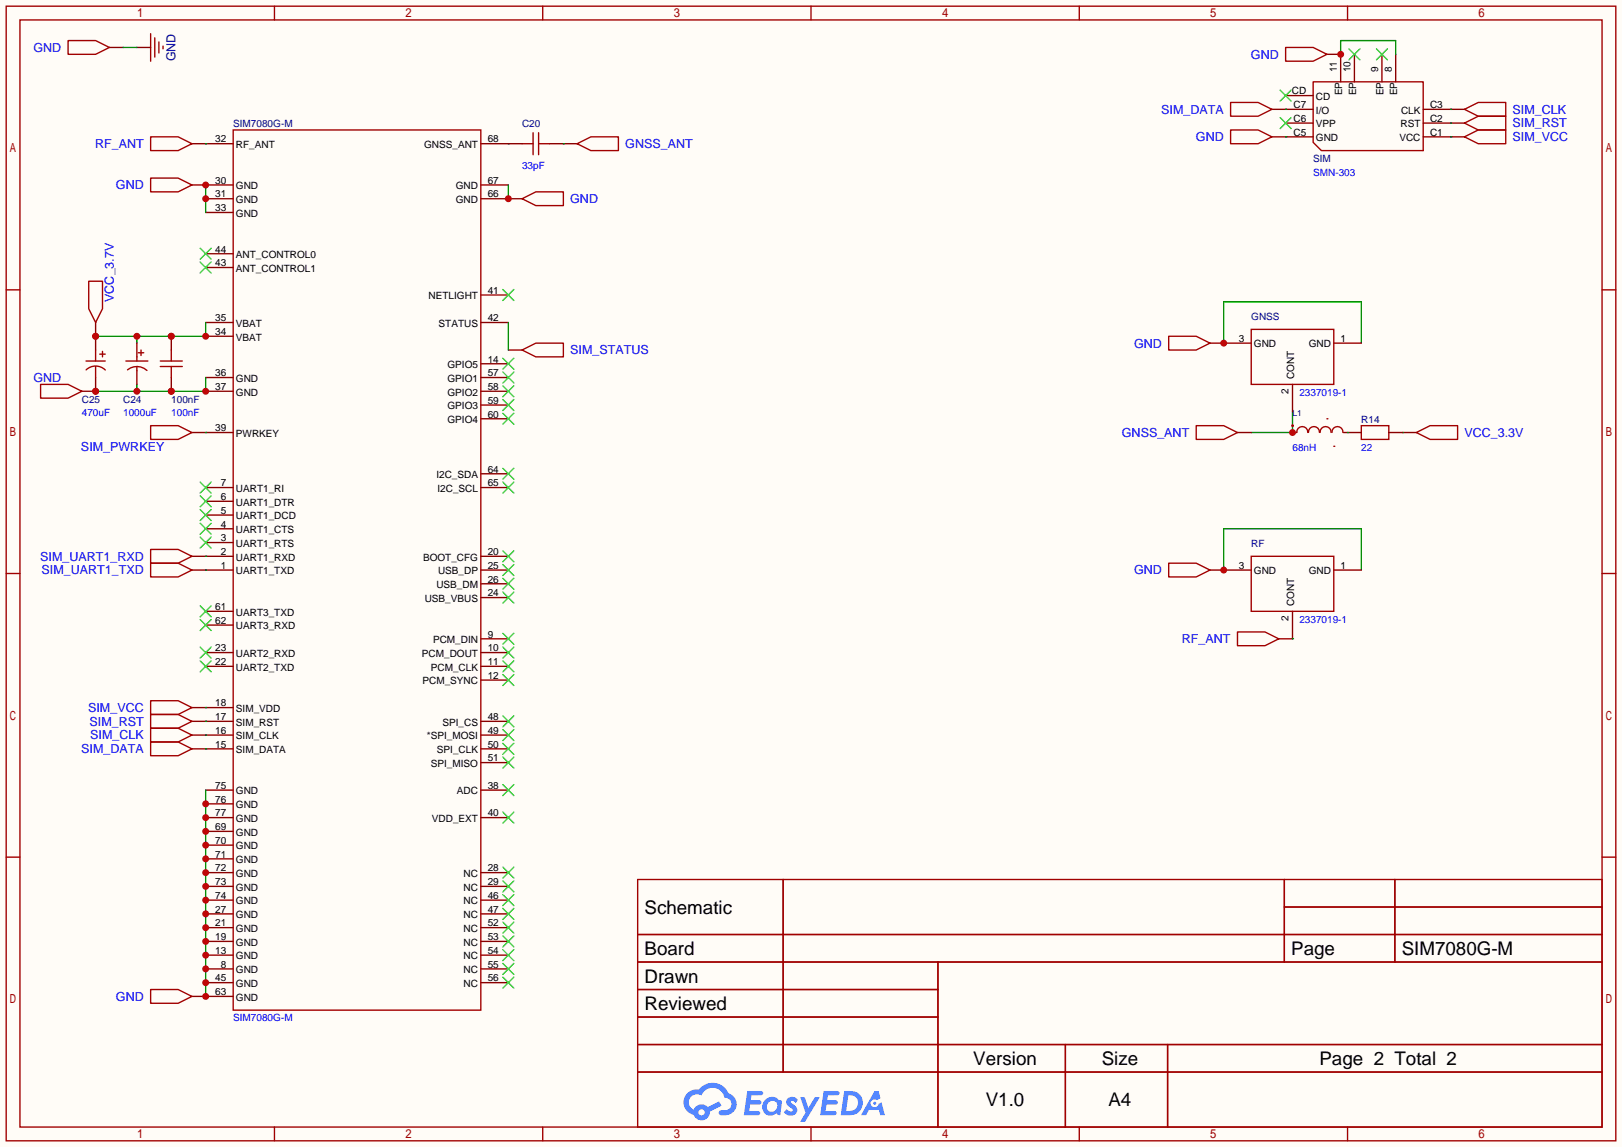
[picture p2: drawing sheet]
<svg xmlns="http://www.w3.org/2000/svg" width="299mm" height="212mm" viewBox="0 0 299 212" stroke-linecap="round" stroke-linejoin="round" font-family="sans-serif">
<path d="M0 0h299.5v211.8h-299.5z" fill="#fffcf7"/>
<g fill="none" stroke="#a10000" stroke-width=".25">
<path d="M1.1 1.1h297.2v209.6h-297.2zM3.7 3.7h292.1v204.5h-292.1zM50.7 1.1v2.6M100.2 1.1v2.6M149.7 1.1v2.6M199.3 1.1v2.6M248.8 1.1v2.6M1.1 53.5h2.6M295.8 53.5h2.5M1.1 105.9h2.6M295.8 105.9h2.5M1.1 158.3h2.6"/>
<path d="M295.8 158.3h2.5M117.7 162.4h178.1v45.8h-178.1zM117.7 172.6h178.1M117.7 177.7h178.1M144.6 162.4v35.6M173.2 177.7v30.5M237.1 162.4v15.3M237.1 167.5h58.7M257.5 162.4v15.3M117.7 182.8h55.5M117.7 192.9h178.1M117.7 187.8h55.5"/>
<path d="M117.7 198h178.1M196.7 192.9v15.3M215.6 192.9v15.3M50.7 208.2v2.5M100.2 208.2v2.5M149.7 208.2v2.5M199.3 208.2v2.5M248.8 208.2v2.5"/>
</g>
<g fill="#5487ff">
<path d="M145.5 202.8a1.3 1.3 0 0 1 1.8 .3l-.4 .6a.54 .54 0 0 0-.9-.2l.1 .2a1.58 1.58 0 0 1 1.1 1.6 1.43 1.43 0 0 1-2.5 .1l.5-.6a.64 .64 0 0 0 .5 .5 .64 .64 0 0 0 .7-.3l-.2-.2a1.6 1.6 0 0 1-1-1.6z"/>
<path d="M147.7 202.7h.9l.7 1.9 1.1-1.9h.9l-2.7 4.5h-.9l1-1.7z"/>
<path d="M138 201.5h1.6a1.31 1.31 0 0 1 1.2 .2 .4 .4 0 0 1-.3 .6h-1.8l-.1 .9h1.6a.4 .4 0 0 1 .4 .4 .4 .4 0 0 1-.4 .4h-1.7l-.2 1.2h.8a1.23 1.23 0 0 1 1.2 .2 .39 .39 0 0 1-.3 .6h-2.7z"/>
<path d="M152.1 201.5h1.6a1.32 1.32 0 0 1 1.3 .2 .39 .39 0 0 1-.4 .6h-1.7l-.2 .9h1.7a.4 .4 0 0 1 .3 .4 .4 .4 0 0 1-.4 .4h-1.7l-.2 1.2h.8a1.23 1.23 0 0 1 1.2 .2 .39 .39 0 0 1-.3 .6h-2.7z"/>
<path d="M161.5 201.5h.7l.4 1.3-.7 .4a.75 .75 0 0 0-1.1 .3 .75 .75 0 0 0 .5 1 .75 .75 0 0 0 .9-.6l.6-.3 .6 2.4h-.9l-.2-1h-1.9l-.5 1h-.9z"/>
<path d="M155.9 201.5l-.7 4.5h1.5a2.27 2.27 0 0 0 2.6-2.3 2.27 2.27 0 0 0-2.7-2.2zM156.6 202.3a1.5 1.5 0 0 1 1.8 1.5 1.5 1.5 0 0 1-1.9 1.4h-.3z"/>
<path d="M141.3 203.1a1.62 1.62 0 0 0-.4 2.1 1.62 1.62 0 0 0 2 .7l.4-.3 .3 .3 .5 .1 .3-2.5-.2-.3h-.4a1.58 1.58 0 0 0-2.5-.1zM141.9 203.6a.99 .99 0 0 1 1.6 .3 .99 .99 0 0 1-.9 1.4 .94 .94 0 0 1-1-.5 .94 .94 0 0 1 .3-1.2z"/>
<path d="M126.9 201.9a2.37 2.37 0 0 0 1.2 4 1.54 1.54 0 0 0 1.7 1 1.54 1.54 0 0 0 1.3-1.6l2.1-1.1-.5-.8-2 1.1a1.57 1.57 0 0 0-2.6 .4 1.5 1.5 0 0 1-.8-2.1 1.5 1.5 0 0 1 2.2-.5 2.23 2.23 0 0 1 2.3-1.4 2.23 2.23 0 0 1 2 1.8 1.16 1.16 0 0 1 1.2 1.1 1.16 1.16 0 0 1-1 1.3h-.7a.47 .47 0 0 0-.6 .3 .47 .47 0 0 0 .4 .6 2.23 2.23 0 0 0 2.3-.7 2.23 2.23 0 0 0 .4-2.3 2.16 2.16 0 0 0-1.3-1.1 3.2 3.2 0 0 0-5.4-.7l-1.2 .1zM129 205.4a.58 .58 0 0 1 1.1 0 .58 .58 0 0 1-1.1 0z"/>
<circle cx="161.5" cy="203.8" r=".28"/>
</g>
<g fill="none" stroke="#870000" stroke-width=".25">
<path d="M35.4 34.2h7.7M38 36.7h5.1M38 26.5h5.1M38 39.2h5.1M88.8 34.2h5.1M88.8 36.7h5.1M88.8 26.5h5.1M38 59.6h5.1M38 49.4h5.1M38 46.9h5.1M88.8 59.6h5.1M88.8 54.5h5.1"/>
<path d="M38 62.1h5.1M38 69.7h5.1M38 72.3h5.1M38 79.9h5.1M88.8 67.2h5.1M88.8 69.7h5.1M88.8 72.3h5.1M88.8 74.8h5.1M88.8 77.3h5.1M38 97.7h5.1M38 95.1h5.1M38 92.6h5.1"/>
<path d="M38 90h5.1M88.8 90h5.1M88.8 87.5h5.1M38 105.3h5.1M38 102.7h5.1M38 100.2h5.1M38 112.9h5.1M38 115.4h5.1M88.8 105.3h5.1M88.8 102.7h5.1M88.8 118h5.1M88.8 110.4h5.1"/>
<path d="M88.8 107.8h5.1M38 120.5h5.1M38 123.1h5.1M38 138.3h5.1M38 135.8h5.1M38 133.2h5.1M38 130.7h5.1M88.8 120.5h5.1M88.8 123.1h5.1M88.8 125.6h5.1M88.8 138.3h5.1M88.8 135.8h5.1"/>
<path d="M88.8 133.2h5.1M38 145.9h5.1M38 151h5.1M38 153.5h5.1M38 156.1h5.1M38 158.6h5.1M38 148.5h5.1M88.8 145.9h5.1M88.8 151h5.1M88.8 140.8h5.1M38 178.9h5.1M38 176.4h5.1"/>
<path d="M38 173.9h5.1M38 171.3h5.1M38 168.8h5.1M38 161.2h5.1M38 163.7h5.1M38 166.2h5.1M88.8 178.9h5.1M88.8 176.4h5.1M88.8 173.9h5.1M88.8 171.3h5.1M88.8 168.8h5.1M88.8 161.2h5.1"/>
<path d="M88.8 163.7h5.1M88.8 166.2h5.1M35.4 184h7.7M38 181.5h5.1M88.8 181.5h5.1"/>
</g>
<g fill="none" stroke="#3c3" stroke-width=".25">
<path d="M37 48.4l2 2M37 45.8l2 2.1M39 48.4l-2 2M39 45.8l-2 2.1M92.8 53.5l2.1 2M94.9 53.5l-2.1 2M92.8 66.2l2.1 2M92.8 68.7l2.1 2M92.8 71.2l2.1 2.1M92.8 73.8l2.1 2M92.8 76.3l2.1 2.1M94.9 66.2l-2.1 2"/>
<path d="M94.9 68.7l-2.1 2M94.9 71.2l-2.1 2.1M94.9 73.8l-2.1 2M94.9 76.3l-2.1 2.1M37 99.2l2 2M37 96.6l2 2.1M37 94.1l2 2M37 91.6l2 2M37 89l2 2.1M39 99.2l-2 2M39 96.6l-2 2.1M39 94.1l-2 2"/>
<path d="M39 91.6l-2 2M39 89l-2 2.1M92.8 86.5l2.1 2M92.8 89l2.1 2.1M94.9 86.5l-2.1 2M94.9 89l-2.1 2.1M37 119.5l2 2M37 111.9l2 2M37 114.4l2 2.1M39 119.5l-2 2M39 111.9l-2 2M39 114.4l-2 2.1"/>
<path d="M92.8 117l2.1 2M92.8 119.5l2.1 2M92.8 101.7l2.1 2.1M92.8 109.3l2.1 2.1M92.8 104.3l2.1 2M92.8 106.8l2.1 2M94.9 117l-2.1 2M94.9 119.5l-2.1 2M94.9 101.7l-2.1 2.1M94.9 109.3l-2.1 2.1M94.9 104.3l-2.1 2M94.9 106.8l-2.1 2"/>
<path d="M37 122l2 2.1M39 122l-2 2.1M92.8 122l2.1 2.1M92.8 124.6l2.1 2M92.8 132.2l2.1 2M92.8 134.7l2.1 2.1M92.8 137.3l2.1 2M92.8 139.8l2.1 2.1M94.9 122l-2.1 2.1M94.9 124.6l-2.1 2M94.9 132.2l-2.1 2M94.9 134.7l-2.1 2.1"/>
<path d="M94.9 137.3l-2.1 2M94.9 139.8l-2.1 2.1M92.8 144.9l2.1 2M92.8 150l2.1 2M94.9 144.9l-2.1 2M94.9 150l-2.1 2M92.8 160.1l2.1 2.1M92.8 162.7l2.1 2M92.8 165.2l2.1 2.1M92.8 167.8l2.1 2M92.8 170.3l2.1 2M92.8 172.8l2.1 2.1"/>
<path d="M92.8 175.4l2.1 2M92.8 177.9l2.1 2.1M94.9 160.1l-2.1 2.1M94.9 162.7l-2.1 2M94.9 165.2l-2.1 2.1M94.9 167.8l-2.1 2M94.9 170.3l-2.1 2M94.9 172.8l-2.1 2.1M94.9 175.4l-2.1 2M94.9 177.9l-2.1 2.1M92.8 180.5l2.1 2M94.9 180.5l-2.1 2"/>
</g>
<path d="M27.8 32.9h5.1l2.5 1.3-2.5 1.2h-5.1zM43.1 24h45.7v162.6h-45.7zM27.8 182.8h5.1l2.5 1.2-2.5 1.3h-5.1z" fill="none" stroke="#a10000" stroke-width=".25"/>
<path d="M38 145.9v38.1" fill="none" stroke="#008700" stroke-width=".25"/>
<g fill="#c00">
<circle cx="38" cy="148.5" r=".63"/>
<circle cx="38" cy="151" r=".63"/>
<circle cx="38" cy="153.5" r=".63"/>
<circle cx="38" cy="156.1" r=".63"/>
<circle cx="38" cy="158.6" r=".63"/>
<circle cx="38" cy="161.2" r=".63"/>
<circle cx="38" cy="163.7" r=".63"/>
<circle cx="38" cy="166.2" r=".63"/>
<circle cx="38" cy="168.8" r=".63"/>
<circle cx="38" cy="171.3" r=".63"/>
<circle cx="38" cy="173.9" r=".63"/>
<circle cx="38" cy="176.4" r=".63"/>
<circle cx="38" cy="178.9" r=".63"/>
<circle cx="38" cy="181.5" r=".63"/>
<circle cx="38" cy="184" r=".63"/>
</g>
<path d="M25.3 71v1.3M38 69.7v2.6h-20.3" fill="none" stroke="#008700" stroke-width=".25"/>
<g fill="#c00">
<circle cx="38" cy="72.3" r=".63"/>
<circle cx="31.6" cy="72.3" r=".63"/>
<circle cx="25.3" cy="72.3" r=".63"/>
<circle cx="17.7" cy="72.3" r=".63"/>
</g>
<path d="M93.9 36.7h2.5" fill="none" stroke="#870000" stroke-width=".25"/>
<path d="M96.4 36.7l2.5-1.3h5.1v2.6h-5.1z" fill="none" stroke="#a10000" stroke-width=".25"/>
<path d="M93.9 34.2v2.5" fill="none" stroke="#008700" stroke-width=".25"/>
<circle cx="93.9" cy="36.7" r=".63" fill="#c00"/>
<path d="M38 34.2v5M225.9 63.4v-7.6h25.4v7.6M238.6 76.1v3.8h-7.6M38 102.7h.1M38 105.3h.1M38 130.7h.1M38 133.2h.1M38 135.8h.1M38 138.3h.1" fill="none" stroke="#008700" stroke-width=".25"/>
<path d="M223.4 63.4h2.5M35.4 102.7h2.6M35.4 105.3h2.6M35.4 130.7h2.6M35.4 133.2h2.6M35.4 135.8h2.6M35.4 138.3h2.6" fill="none" stroke="#870000" stroke-width=".25"/>
<path d="M215.8 62.1h5.1l2.5 1.3-2.5 1.2h-5.1zM27.8 101.5h5.1l2.5 1.2-2.5 1.3h-5.1zM27.8 104h5.1l2.5 1.3-2.5 1.3h-5.1zM27.8 129.4h5.1l2.5 1.3-2.5 1.3h-5.1zM27.8 132h5.1l2.5 1.2-2.5 1.3h-5.1zM27.8 134.5h5.1l2.5 1.3-2.5 1.2h-5.1zM27.8 137h5.1l2.5 1.3-2.5 1.3h-5.1z" fill="none" stroke="#a10000" stroke-width=".25"/>
<g fill="#c00">
<circle cx="38" cy="34.2" r=".63"/>
<circle cx="38" cy="36.7" r=".63"/>
</g>
<path d="M17.7 59.6v2.5M15.1 72.3h2.6M93.9 64.6h2.5" fill="none" stroke="#870000" stroke-width=".25"/>
<path d="M16.4 51.9h2.5v5.1l-1.2 2.6-1.3-2.6zM7.5 71h5.1l2.5 1.3-2.5 1.2h-5.1zM96.4 64.6l2.5-1.2h5.1v2.5h-5.1z" fill="none" stroke="#a10000" stroke-width=".25"/>
<path d="M38 59.6v2.5h-20.3M93.9 59.6v5M25.3 62.1v1.3" fill="none" stroke="#008700" stroke-width=".25"/>
<g fill="#c00">
<circle cx="38" cy="62.1" r=".63"/>
<circle cx="31.6" cy="62.1" r=".63"/>
<circle cx="25.3" cy="62.1" r=".63"/>
<circle cx="17.7" cy="62.1" r=".63"/>
</g>
<path d="M227.2 18.9h5.1l2.5 1.3-2.5 1.3h-5.1zM242.4 15.1h20.4v12.7h-18.8l-1.6-1.5zM227.2 24h5.1l2.5 1.3-2.5 1.2h-5.1zM270.4 25.3l2.5-1.3h5.1v2.5h-5.1zM270.4 20.2l2.5-1.3h5.1v2.6h-5.1zM270.4 22.7l2.5-1.2h5.1v2.5h-5.1zM261.5 79.9l2.5-1.3h5.1v2.6h-5.1z" fill="none" stroke="#a10000" stroke-width=".25"/>
<g fill="none" stroke="#870000" stroke-width=".25">
<path d="M237.4 17.7h5M247.5 10v5.1M250.1 10v5.1M255.1 10v5.1M257.7 10v5.1M234.8 25.3h7.6M234.8 20.2h7.6M237.4 22.7h5M262.8 25.3h7.6M262.8 22.7h7.6M262.8 20.2h7.6M238.6 79.9h.8"/>
<path d="M248 79.9h.8M259 79.9h2.5"/>
</g>
<path d="M236.3 16.6l2.1 2.1M238.4 16.6l-2.1 2.1M249 9l2.1 2M251.1 9l-2.1 2M254.1 9l2.1 2M256.2 9l-2.1 2M236.3 21.7l2.1 2M238.4 21.7l-2.1 2" fill="none" stroke="#3c3" stroke-width=".25"/>
<path d="M93.9 26.5h.1M237.4 25.3h.1M237.4 20.2h.1M267.8 25.3h.1M267.8 20.2h.1M267.8 22.7h.1M259 79.9h.1" fill="none" stroke="#008700" stroke-width=".25"/>
<circle cx="238.6" cy="79.9" r=".63" fill="#c00"/>
<g fill="none" stroke="#a10000" stroke-width=".25">
<path d="M12.6 7.5h5.1l2.5 1.3-2.5 1.2h-5.1zM27.8 6.2v5.1M28.6 7v3.5M29.3 7.7v2.1M30.1 8.5v.5M27.8 25.3h5.1l2.5 1.2-2.5 1.3h-5.1zM96.4 26.5h2M98.4 24.5v4.1M99.4 24.5v4.1M99.4 26.5h2.1M106.6 26.5l2.5-1.2h5.1v2.5h-5.1zM220.9 78.6h5l2.6 1.3-2.6 1.3h-5z"/>
<path d="M239.4 79.9a1.01 1.01 0 0 1 1-1.1 1.01 1.01 0 0 1 1 1.1M241.6 79.9a1.01 1.01 0 0 1 1-1.1 1.01 1.01 0 0 1 1 1.1M243.7 79.9a1.01 1.01 0 0 1 1-1.1 1.01 1.01 0 0 1 1.1 1.1M245 77.3h.1M245.9 79.9a1.01 1.01 0 0 1 1-1.1 1.01 1.01 0 0 1 1 1.1M251.3 78.6h5.1v2.6h-5.1zM246.3 82.4h.1M228.5 116.7h5.1l2.5 1.3-2.5 1.3h-5.1z"/>
<circle cx="238.6" cy="78.6" r=".13"/>
</g>
<path d="M20.2 8.8h2.5M25.3 8.8h2.5M35.4 26.5h2.6M93.9 26.5h2.5M101.5 26.5h5.1M225.9 63.4h5.1M228.5 79.9h2.5M248.8 79.9h2.5M256.4 79.9h2.6M236.1 118h2.5" fill="none" stroke="#870000" stroke-width=".25"/>
<path d="M22.7 8.8h2.6M38 26.5h.1M104 26.5h.1M225.9 105.3v-7.6h25.4v7.6" fill="none" stroke="#008700" stroke-width=".25"/>
<circle cx="225.9" cy="63.4" r=".63" fill="#c00"/>
<path d="M238.6 71v5.1M246.3 63.4h5M223.4 105.3h7.6M238.6 112.9v5.1M246.3 105.3h5" fill="none" stroke="#870000" stroke-width=".25"/>
<path d="M231 60.8h15.3v10.2h-15.3zM231 102.7h15.3v10.2h-15.3z" fill="none" stroke="#a10000" stroke-width=".25"/>
<path d="M238.6 118h.1" fill="none" stroke="#008700" stroke-width=".25"/>
<circle cx="225.9" cy="105.3" r=".63" fill="#c00"/>
<path d="M27.8 78.6h5.1l2.5 1.3-2.5 1.3h-5.1zM29.6 67.7h4.1M215.8 104h5.1l2.5 1.3-2.5 1.3h-5.1z" fill="none" stroke="#a10000" stroke-width=".25"/>
<path d="M38 79.9h.1M248.8 79.9h.1" fill="none" stroke="#008700" stroke-width=".25"/>
<path d="M31.6 69.7v2.6M35.4 79.9h2.6" fill="none" stroke="#870000" stroke-width=".25"/>
<circle cx="31.6" cy="72.3" r=".63" fill="#c00"/>
<path d="M29.6 66.7h4.1M31.6 64.6v2.1" fill="none" stroke="#a10000" stroke-width=".25"/>
<path d="M31.6 62.1v2.5" fill="none" stroke="#870000" stroke-width=".25"/>
<circle cx="31.6" cy="62.1" r=".63" fill="#c00"/>
<path d="M15.9 66.7h3.5M23.2 66.7h4.1M23.5 68.3a2.74 2.74 0 0 1 3.6 .1M25.3 65.9v.8M25.3 67.7v.8M25.5 65.2h1M26 64.6v1.1M31.6 67.7v2" fill="none" stroke="#a10000" stroke-width=".25"/>
<path d="M17.7 62.1v2.5M25.3 63.4v2.5M25.3 68.5v2.5" fill="none" stroke="#870000" stroke-width=".25"/>
<circle cx="17.7" cy="62.1" r=".63" fill="#c00"/>
<path d="M17.7 69.7v2.6" fill="none" stroke="#870000" stroke-width=".25"/>
<circle cx="17.7" cy="72.3" r=".63" fill="#c00"/>
<path d="M237.4 8.8h5l2.6 1.2-2.6 1.3h-5zM15.9 68.3a2.54 2.54 0 0 1 3.5 0M17.7 64.6v2.1M17.7 67.7v2M18.4 65.4h1M18.9 64.9v1" fill="none" stroke="#a10000" stroke-width=".25"/>
<path d="M245 10h2.5" fill="none" stroke="#870000" stroke-width=".25"/>
<path d="M247.5 10v-2.5h10.2v2.5" fill="none" stroke="#008700" stroke-width=".25"/>
<circle cx="247.5" cy="10" r=".63" fill="#c00"/>
<g font-size="3.5">
<text x="119" y="168.8">Schematic</text>
<text x="119" y="176.4">Board</text>
<text x="238.4" y="176.4">Page</text>
<text x="258.8" y="176.4">SIM7080G-M</text>
<text x="119" y="181.5">Drawn</text>
<text x="119" y="186.6">Reviewed</text>
<text x="179.7" y="196.7">Version</text>
<text x="203.4" y="196.7">Size</text>
<text x="243.6" y="196.7">Page 2 Total 2</text>
<text x="182" y="204.3">V1.0</text>
<text x="204.7" y="204.3">A4</text>
</g>
<g font-size="2.3" fill="#00f">
<text x="6.2" y="9.6">GND</text>
<text x="231" y="10.8">GND</text>
<text x="214.4" y="21">SIM_DATA</text>
<text x="279.3" y="21">SIM_CLK</text>
<text x="279.3" y="23.5">SIM_RST</text>
<text x="17.6" y="27.4">RF_ANT</text>
<text x="115.4" y="27.4">GNSS_ANT</text>
<text x="220.8" y="26.1">GND</text>
<text x="279.3" y="26.1">SIM_VCC</text>
<text x="21.4" y="35">GND</text>
<text x="105.3" y="37.5">GND</text>
<text x="21" y="55.8" transform="rotate(-90 21 55.8)">VCC_3.7V</text>
<text x="105.3" y="65.5">SIM_STATUS</text>
<text x="209.4" y="64.2">GND</text>
<text x="6.2" y="70.5">GND</text>
<text x="15" y="83.2">SIM_PWRKEY</text>
<text x="207.1" y="80.7">GNSS_ANT</text>
<text x="270.4" y="80.7">VCC_3.3V</text>
<text x="7.4" y="103.6">SIM_UART1_RXD</text>
<text x="7.7" y="106.1">SIM_UART1_TXD</text>
<text x="209.4" y="106.1">GND</text>
<text x="218.2" y="118.8">RF_ANT</text>
<text x="16.3" y="131.5">SIM_VCC</text>
<text x="16.5" y="134">SIM_RST</text>
<text x="16.7" y="136.6">SIM_CLK</text>
<text x="15" y="139.1">SIM_DATA</text>
<text x="21.4" y="184.8">GND</text>
</g>
<text font-size="2.3" fill="#000080" x="32.4" y="11.3" transform="rotate(-90 32.4 11.3)">GND</text>
<g font-size="1.8">
<text x="238.5" y="17.4">CD</text>
<text x="246.8" y="13.4" transform="rotate(-90 246.8 13.4)">11</text>
<text x="247.8" y="17.6" transform="rotate(-90 247.8 17.6)">EP</text>
<text x="249.3" y="13.4" transform="rotate(-90 249.3 13.4)">10</text>
<text x="250.4" y="17.6" transform="rotate(-90 250.4 17.6)">EP</text>
<text x="254.4" y="13.4" transform="rotate(-90 254.4 13.4)">9</text>
<text x="255.4" y="17.6" transform="rotate(-90 255.4 17.6)">EP</text>
<text x="257" y="13.4" transform="rotate(-90 257 13.4)">8</text>
<text x="258" y="17.6" transform="rotate(-90 258 17.6)">EP</text>
<text x="238.8" y="20">C7</text>
<text x="238.8" y="22.5">C6</text>
<text x="243" y="21">I/O</text>
<text x="243" y="23.5">VPP</text>
<text x="243" y="18.4">CD</text>
<text x="258.6" y="23.5">RST</text>
<text x="258.7" y="21">CLK</text>
<text x="264" y="22.5">C2</text>
<text x="264" y="20">C3</text>
<text x="39.7" y="26.3">32</text>
<text x="43.6" y="27.3">RF_ANT</text>
<text x="78.3" y="27.3">GNSS_ANT</text>
<text x="90" y="26.3">68</text>
<text x="238.8" y="25">C5</text>
<text x="243" y="26.1">GND</text>
<text x="258.4" y="26.1">VCC</text>
<text x="264" y="25">C1</text>
<text x="39.7" y="33.9">30</text>
<text x="43.6" y="34.9">GND</text>
<text x="84.2" y="34.9">GND</text>
<text x="90" y="33.9">67</text>
<text x="39.7" y="36.5">31</text>
<text x="39.7" y="39">33</text>
<text x="43.6" y="37.5">GND</text>
<text x="43.6" y="40">GND</text>
<text x="84.2" y="37.5">GND</text>
<text x="90" y="36.5">66</text>
<text x="39.7" y="46.6">44</text>
<text x="43.6" y="47.6">ANT_CONTROL0</text>
<text x="39.7" y="49.2">43</text>
<text x="43.6" y="50.2">ANT_CONTROL1</text>
<text x="39.7" y="59.3">35</text>
<text x="79.1" y="55.3">NETLIGHT</text>
<text x="90" y="54.3">41</text>
<text x="90" y="59.3">42</text>
<text x="39.7" y="61.9">34</text>
<text x="43.6" y="62.9">VBAT</text>
<text x="43.6" y="60.3">VBAT</text>
<text x="81" y="60.3">STATUS</text>
<text x="228.7" y="63.1">3</text>
<text x="231.5" y="64.2">GND</text>
<text x="241.6" y="64.2">GND</text>
<text x="247.5" y="63.1">1</text>
<text x="39.7" y="69.5">36</text>
<text x="43.6" y="70.5">GND</text>
<text x="82.6" y="68">GPIO5</text>
<text x="82.6" y="70.5">GPIO1</text>
<text x="90" y="67">14</text>
<text x="90" y="69.5">57</text>
<text x="238.9" y="70" transform="rotate(-90 238.9 70)">CONT</text>
<text x="39.7" y="72">37</text>
<text x="43.6" y="73">GND</text>
<text x="82.6" y="73">GPIO2</text>
<text x="82.6" y="75.6">GPIO3</text>
<text x="90" y="72">58</text>
<text x="90" y="74.6">59</text>
<text x="90" y="77.1">60</text>
<text x="237.9" y="72.8" transform="rotate(-90 237.9 72.8)">2</text>
<text x="39.7" y="79.7">39</text>
<text x="43.6" y="80.7">PWRKEY</text>
<text x="82.6" y="78.1">GPIO4</text>
<text x="40.8" y="89.8">7</text>
<text x="80.6" y="88.3">I2C_SDA</text>
<text x="90" y="87.3">64</text>
<text x="90" y="89.8">65</text>
<text x="40.8" y="94.9">5</text>
<text x="40.8" y="92.4">6</text>
<text x="43.6" y="95.9">UART1_DCD</text>
<text x="43.6" y="93.4">UART1_DTR</text>
<text x="43.6" y="90.8">UART1_RI</text>
<text x="80.8" y="90.8">I2C_SCL</text>
<text x="40.8" y="100">3</text>
<text x="40.8" y="97.4">4</text>
<text x="43.6" y="101">UART1_RTS</text>
<text x="43.6" y="98.4">UART1_CTS</text>
<text x="40.8" y="105.1">1</text>
<text x="40.8" y="102.5">2</text>
<text x="43.6" y="106.1">UART1_TXD</text>
<text x="43.6" y="103.5">UART1_RXD</text>
<text x="78.1" y="103.5">BOOT_CFG</text>
<text x="80.9" y="106.1">USB_DP</text>
<text x="90" y="102.5">20</text>
<text x="90" y="105.1">25</text>
<text x="90" y="107.6">26</text>
<text x="228.7" y="105.1">3</text>
<text x="231.5" y="106.1">GND</text>
<text x="241.6" y="106.1">GND</text>
<text x="247.5" y="105.1">1</text>
<text x="39.7" y="112.7">61</text>
<text x="43.6" y="113.7">UART3_TXD</text>
<text x="78.4" y="111.1">USB_VBUS</text>
<text x="80.6" y="108.6">USB_DM</text>
<text x="90" y="110.1">24</text>
<text x="238.9" y="111.9" transform="rotate(-90 238.9 111.9)">CONT</text>
<text x="39.7" y="115.2">62</text>
<text x="43.6" y="116.2">UART3_RXD</text>
<text x="80" y="118.8">PCM_DIN</text>
<text x="90" y="117.8">9</text>
<text x="237.9" y="114.7" transform="rotate(-90 237.9 114.7)">2</text>
<text x="39.7" y="122.8">22</text>
<text x="39.7" y="120.3">23</text>
<text x="43.6" y="123.8">UART2_TXD</text>
<text x="43.6" y="121.3">UART2_RXD</text>
<text x="77.9" y="121.3">PCM_DOUT</text>
<text x="79.5" y="123.8">PCM_CLK</text>
<text x="90" y="120.3">10</text>
<text x="90" y="122.8">11</text>
<text x="90" y="125.4">12</text>
<text x="39.7" y="130.5">18</text>
<text x="43.6" y="131.5">SIM_VDD</text>
<text x="78" y="126.4">PCM_SYNC</text>
<text x="39.7" y="135.5">16</text>
<text x="39.7" y="133">17</text>
<text x="43.6" y="136.5">SIM_CLK</text>
<text x="43.6" y="134">SIM_RST</text>
<text x="78.8" y="136.5">*SPI_MOSI</text>
<text x="81.7" y="134">SPI_CS</text>
<text x="90" y="133">48</text>
<text x="90" y="135.5">49</text>
<text x="39.7" y="138.1">15</text>
<text x="43.6" y="139.1">SIM_DATA</text>
<text x="79.5" y="141.6">SPI_MISO</text>
<text x="80.7" y="139.1">SPI_CLK</text>
<text x="90" y="138.1">50</text>
<text x="90" y="140.6">51</text>
<text x="39.7" y="145.7">75</text>
<text x="39.7" y="148.2">76</text>
<text x="43.6" y="146.7">GND</text>
<text x="43.6" y="149.2">GND</text>
<text x="84.4" y="146.7">ADC</text>
<text x="90" y="145.7">38</text>
<text x="39.7" y="153.3">69</text>
<text x="39.7" y="155.9">70</text>
<text x="39.7" y="150.8">77</text>
<text x="43.6" y="154.3">GND</text>
<text x="43.6" y="151.8">GND</text>
<text x="79.7" y="151.8">VDD_EXT</text>
<text x="90" y="150.8">40</text>
<text x="39.7" y="158.4">71</text>
<text x="39.7" y="160.9">72</text>
<text x="43.6" y="156.9">GND</text>
<text x="43.6" y="159.4">GND</text>
<text x="43.6" y="161.9">GND</text>
<text x="85.6" y="161.9">NC</text>
<text x="90" y="160.9">28</text>
<text x="39.7" y="163.5">73</text>
<text x="39.7" y="166">74</text>
<text x="43.6" y="164.5">GND</text>
<text x="43.6" y="167">GND</text>
<text x="85.6" y="164.5">NC</text>
<text x="85.6" y="167">NC</text>
<text x="90" y="163.5">29</text>
<text x="90" y="166">46</text>
<text x="39.7" y="173.6">19</text>
<text x="39.7" y="171.1">21</text>
<text x="39.7" y="168.6">27</text>
<text x="43.6" y="172.1">GND</text>
<text x="43.6" y="169.6">GND</text>
<text x="85.6" y="169.6">NC</text>
<text x="85.6" y="172.1">NC</text>
<text x="90" y="168.6">47</text>
<text x="90" y="171.1">52</text>
<text x="90" y="173.6">53</text>
<text x="39.7" y="176.2">13</text>
<text x="40.8" y="178.7">8</text>
<text x="43.6" y="179.7">GND</text>
<text x="43.6" y="177.2">GND</text>
<text x="43.6" y="174.6">GND</text>
<text x="85.6" y="174.6">NC</text>
<text x="85.6" y="177.2">NC</text>
<text x="85.6" y="179.7">NC</text>
<text x="90" y="176.2">54</text>
<text x="90" y="178.7">55</text>
<text x="39.7" y="181.3">45</text>
<text x="39.7" y="183.8">63</text>
<text x="43.6" y="182.3">GND</text>
<text x="43.6" y="184.8">GND</text>
<text x="85.6" y="182.3">NC</text>
<text x="90" y="181.3">56</text>
</g>
<g font-size="1.8" fill="#000080">
<text x="43.1" y="23.5">SIM7080G-M</text>
<text x="96.4" y="23.5">C20</text>
<text x="242.4" y="29.9">SIM</text>
<text x="231" y="59.1">GNSS</text>
<text x="15.1" y="74.3">C25</text>
<text x="22.7" y="74.3">C24</text>
<text x="31.6" y="74.3">100nF</text>
<text x="251.3" y="78.2">R14</text>
<text x="231" y="101">RF</text>
</g>
<g font-size="1.8" fill="#00f">
<text x="96.4" y="31.2">33pF</text>
<text x="242.4" y="32.4">SMN-303</text>
<text x="15.1" y="76.9">470uF</text>
<text x="22.7" y="76.9">1000uF</text>
<text x="31.6" y="76.9">100nF</text>
<text x="239.9" y="73.1">2337019-1</text>
<text x="238.6" y="83.2">68nH</text>
<text x="251.3" y="83.2">22</text>
<text x="239.9" y="115">2337019-1</text>
<text x="43.1" y="188.6">SIM7080G-M</text>
</g>
<text font-size="1.6" fill="#000080" x="238.6" y="76.9">L1</text>
</svg>
